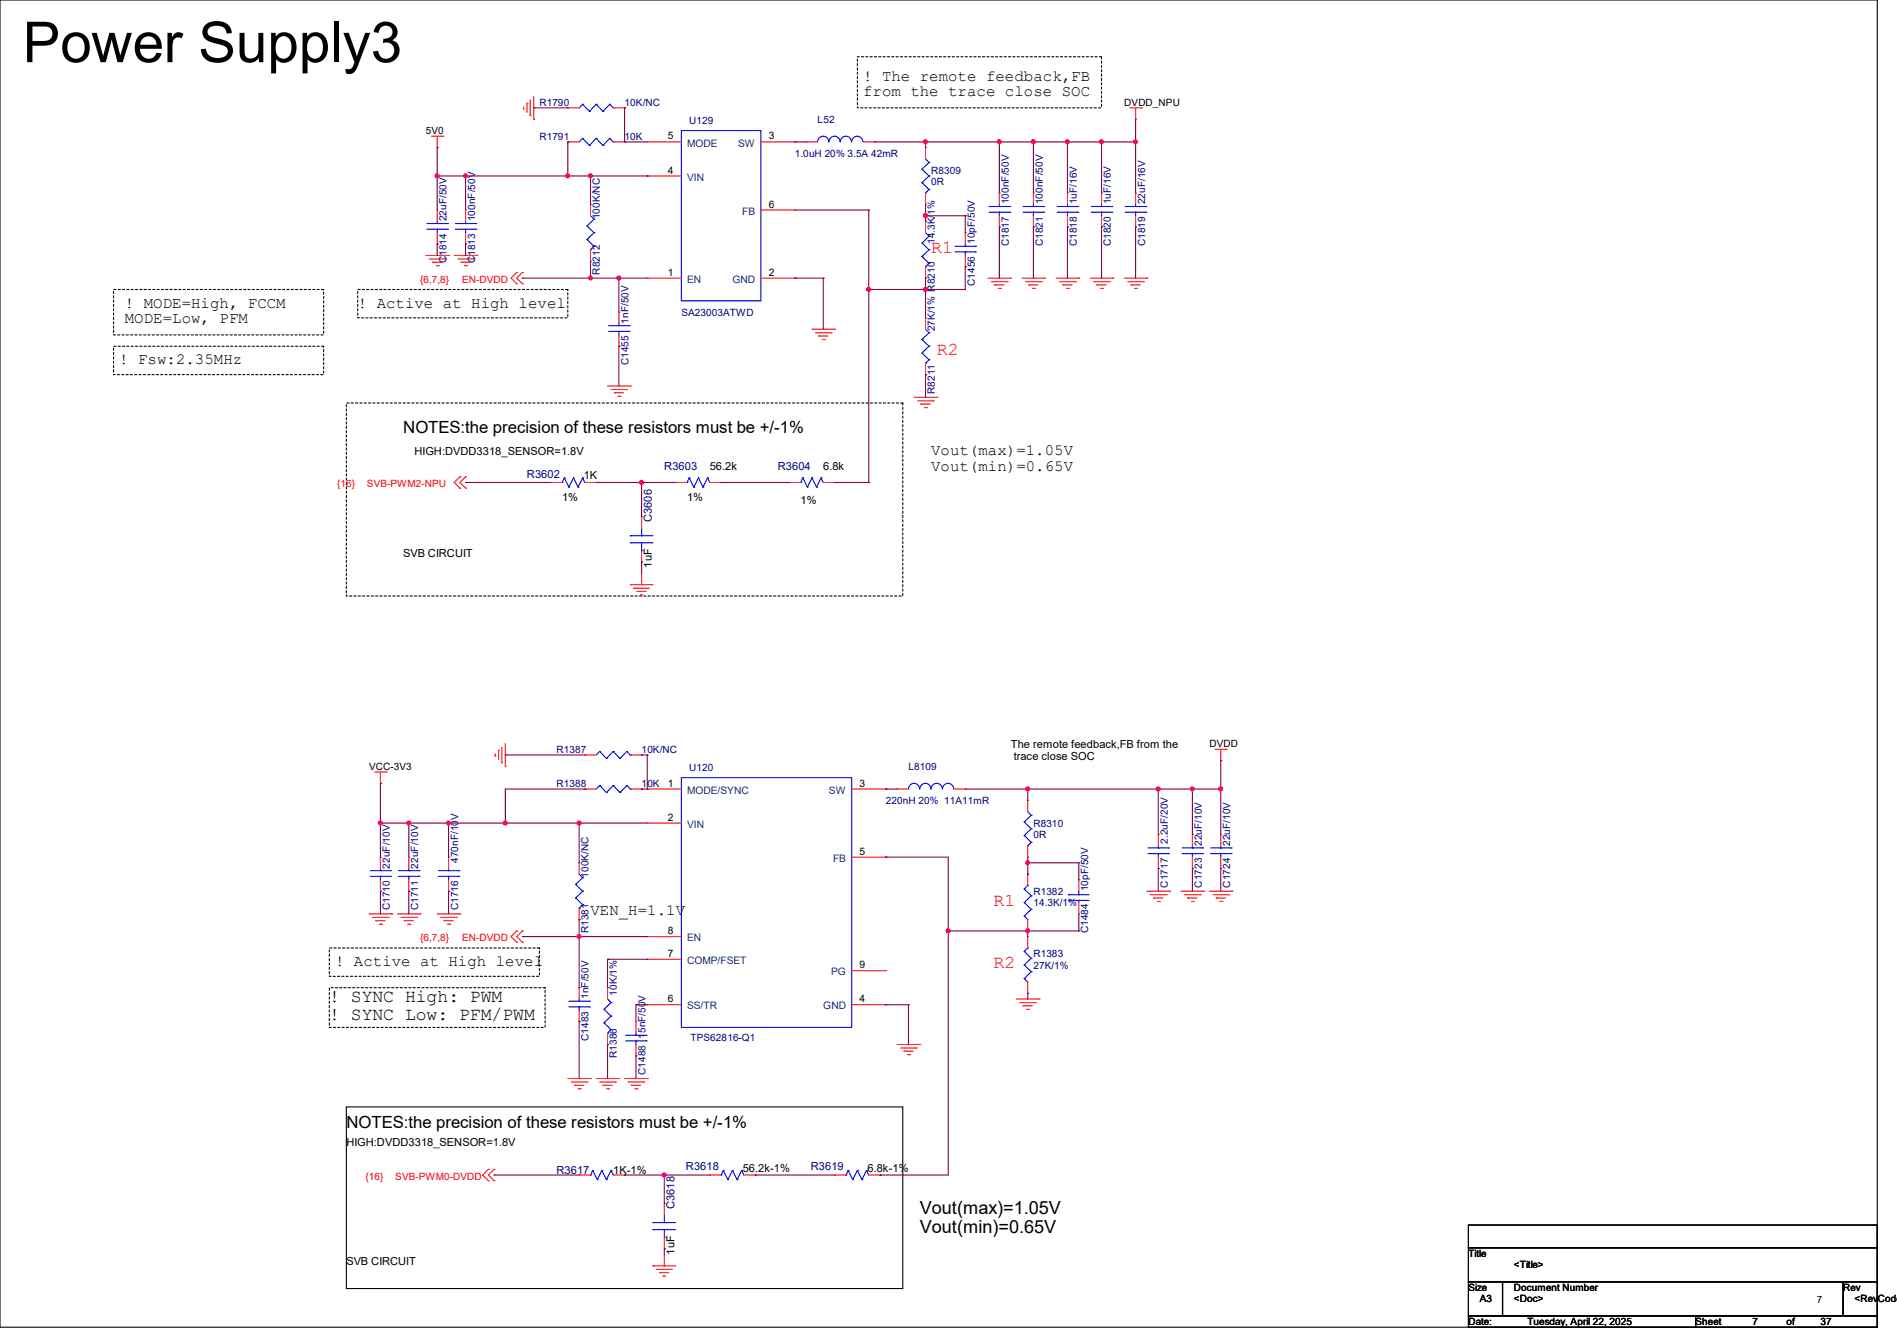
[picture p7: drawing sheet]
<svg xmlns="http://www.w3.org/2000/svg" width="297mm" height="210mm" viewBox="0 0 297 210" stroke-linecap="round" stroke-linejoin="round" font-family="sans-serif">
<path d="M0 0h293.9v207.9h-293.9zM54.2 173.4h87.2v28.4h-87.2zM229.9 191.9h64v3.5h-64zM229.9 195.4h64v5.3h-64zM229.9 200.7h5.3v5.4h-5.3zM229.9 206.1h35.6v1.8h-35.6zM235.2 200.7h53.4v5.4h-53.4zM265.5 206.1h28.4v1.8h-28.4zM288.6 200.7h5.3v5.4h-5.3z" fill="none" stroke="#000" stroke-width=".17"/>
<path d="M134.2 8.9h38.3v8h-38.3zM17.8 45.3h32.9v7.2h-32.9zM17.8 54.2h32.9v4.5h-32.9zM56 45.3h32.9v4.5h-32.9zM54.2 63.1h87.2v30.2h-87.2zM51.6 154.7h33.7v6.2h-33.7zM51.6 148.5h32.9v4.4h-32.9z" fill="none" stroke="#000" stroke-width=".17" stroke-dasharray=".3 .3"/>
<g fill="none" stroke="#f00" stroke-width=".17">
<path d="M82 17.1h.1M82 16.7v.4M82.5 16.2h.1M82.5 16.2v1.4M83 18.1h.1M83 15.7v2.4M83.6 18.7h.1M83.6 15.1v3.6M88.9 16.9h.1M88.9 16.9h1.8M96 16.9h1.8M97.8 16.9h.1"/>
<path d="M176.9 16.9h1.8M177.8 18.7h.1M177.8 16.9v1.8M178.7 16.9h.1M67.6 21.3h1.7M68.5 23.1h.1M68.5 32.9h.1M68.5 38.2h.1M68.5 21.3v1.8M68.5 32.9v1.8M68.5 36.4v1.8M69.3 21.3h.1"/>
<path d="M72.9 32.9h.1M72.9 38.2h.1M72.9 32.9v1.8M72.9 36.4v1.8M88.9 22.2h.1M88.9 22.2h1.8M92.5 32h.1M92.5 32v1.8M92.5 39.1v1.8M96 22.2h1.8M97.8 22.2h.1M101.3 27.6h.1"/>
<path d="M101.3 22.2h.1M101.3 22.2h5.4M101.3 27.6h5.4M119.1 22.2h5.4M119.1 32.9h5.4M124.5 22.2h.1M124.5 32.9h.1M126.2 22.2h.1M126.2 22.2h1.8M135.1 22.2h1.8M136.9 22.2h.1M144.9 34.7h.1"/>
<path d="M144.9 23.1h.1M144.9 32h.1M144.9 23.1v1.8M144.9 30.2v1.8M144.9 34.7v1.7M151.1 36.4h.1M151.1 36.4v1.8M156.5 30.2h.1M156.5 35.6h.1M156.5 30.2v1.8M156.5 33.8v1.8M161.8 30.2h.1"/>
<path d="M161.8 35.6h.1M161.8 30.2v1.8M161.8 33.8v1.8M167.1 30.2h.1M167.1 35.6h.1M167.1 30.2v1.8M167.1 33.8v1.8M172.5 30.2h.1M172.5 35.6h.1M172.5 30.2v1.8M172.5 33.8v1.8M177.8 30.2h.1"/>
<path d="M177.8 35.6h.1M177.8 30.2v1.8M177.8 33.8v1.8M66.7 40h3.5M67.2 40.6h2.5M67.7 41.1h.1M67.7 41.1h1.5M68.3 41.6h.3M68.6 41.6h.1M69.7 40.6h.1M70.2 40h.1M71.1 40h3.6"/>
<path d="M71.7 40.6h2.4M72.2 41.1h.1M72.2 41.1h1.4M72.7 41.6h.4M73.1 41.6h.1M74.1 40.6h.1M74.7 40h.1M80.9 42.7l-.9 .9 .9 .8M80.9 42.7h.1M80.9 44.4h.1M81.8 42.7h.1M81.8 44.4h.1"/>
<path d="M81.8 42.7l-.9 .9 .9 .8M92.5 40.9h.1M96.9 48.9h.1M96.9 54.2h.1M96.9 48.9v1.8M96.9 52.5v1.7M101.3 43.6h.1M101.3 43.6h5.4M119.1 43.6h5.4M124.5 43.6h.1M127.1 51.6h3.6M127.7 52.1h2.4"/>
<path d="M128.2 52.6h1.4M128.2 52.6h.1M128.7 53.2h.4M129.1 53.2h.1M130.1 52.1h.1M130.7 51.6h.1M144.9 43.6h.1M144.9 49.8h.1M144.9 58.7h.1M144.9 41.8v1.8M144.9 49.8v1.8M144.9 56.9v1.8"/>
<path d="M151.1 41.8h.1M151.1 40v1.8M154.7 43.6h3.5M155.2 44.1h2.5M155.7 44.6h1.5M155.7 44.6h.1M156.3 45.2h.3M156.6 45.2h.1M157.7 44.1h.1M158.2 43.6h.1M160 43.6h3.6M160.6 44.1h2.4"/>
<path d="M161.1 44.6h.1M161.1 44.6h1.4M161.6 45.2h.4M162 45.2h.1M163 44.1h.1M163.6 43.6h.1M165.4 43.6h3.5M165.9 44.1h2.5M166.4 44.6h1.5M166.4 44.6h.1M167 45.2h.3M167.3 45.2h.1"/>
<path d="M168.4 44.1h.1M168.9 43.6h.1M170.7 43.6h3.5M171.2 44.1h2.5M171.7 44.6h1.5M171.7 44.6h.1M172.3 45.2h.3M172.6 45.2h.1M173.7 44.1h.1M174.2 43.6h.1M176 43.6h3.6M176.6 44.1h2.4"/>
<path d="M177.1 44.6h1.4M177.1 44.6h.1M177.6 45.2h.4M178 45.2h.1M179 44.1h.1M179.6 43.6h.1M72 74.7l-.9 .9 .9 .9M72 74.7h.1M72 76.5h.1M72.9 74.7h.1M72.9 76.5h.1M72.9 74.7l-.9 .9 .9 .9"/>
<path d="M86.2 75.6h.1M86.2 75.6h1.8M91.6 75.6h1.7M93.3 75.6h.1M95.1 60.5h3.6M95.7 61h2.4M96.2 61.5h.1M96.2 61.5h1.4M96.7 62.1h.4M97.1 62.1h.1M98.1 61h.1M98.7 60.5h.1"/>
<path d="M105.8 75.6h1.8M105.8 75.6h.1M111.1 75.6h1.8M112.9 75.6h.1M123.6 75.6h.1M123.6 75.6h1.7M128.9 75.6h1.8M130.7 75.6h.1M143.1 62.2h3.6M143.7 62.8h2.4M144.2 63.3h1.4M144.2 63.3h.1"/>
<path d="M144.7 63.8h.4M145.1 63.8h.1M146.1 62.8h.1M146.7 62.2h.1M98.7 91.6h3.5M98.7 91.6h.1M99.2 92.1h2.5M99.2 92.1h.1M99.7 92.6h1.5M99.7 92.6h.1M100.3 93.2h.3M100.3 93.2h.1"/>
<path d="M100.5 91.6h.1M100.5 80.9h.1M100.5 88h.1M100.5 80.9v1.8M100.5 86.2v1.8M100.5 89.8v1.8M77.5 118.4h.1M77.5 118.1v.3M78.1 117.5h.1M78.1 117.5v1.5M78.6 119.5h.1M78.6 117v2.5"/>
<path d="M79.1 116.5v3.5M91.6 118.2h1.7M91.6 118.2h.1M98.7 118.2h1.8M100.5 118.2h.1M190.2 117.3h1.8M191.1 119.1h.1M191.1 117.3v1.8M192 117.3h.1M58.7 120.9h1.8M59.6 122.7h.1M59.6 134.2h.1"/>
<path d="M59.6 139.6h.1M59.6 120.9v1.8M59.6 134.2v1.8M59.6 137.8v1.8M60.5 120.9h.1M64 134.2h.1M64 139.6h.1M64 134.2v1.8M64 137.8v1.8M70.2 134.2h.1M70.2 139.6h.1M70.2 134.2v1.8"/>
<path d="M70.2 137.8v1.8M79.1 120h.1M90.7 135.1h.1M90.7 135.1v1.8M91.6 123.6h1.7M91.6 123.6h.1M98.7 123.6h1.8M100.5 123.6h.1M101.3 123.6h.1M101.3 128.9h.1M101.3 123.6h5.4M101.3 128.9h5.4"/>
<path d="M133.3 123.6h5.4M133.3 134.2h5.4M138.7 123.6h.1M138.7 134.2h.1M140.5 123.6h1.7M140.5 123.6h.1M149.4 123.6h1.7M151.1 123.6h.1M160.9 136.9h.1M160.9 125.3h.1M160.9 134.2h.1M160.9 125.3v1.8"/>
<path d="M160.9 132.5v1.7M160.9 136.9v1.8M168.9 137.8h.1M168.9 137.8v1.8M179.6 139.6h3.5M181.4 130.7h.1M181.4 136h.1M181.4 130.7v1.8M181.4 134.2v1.8M183.1 139.6h.1M184.9 139.6h3.6M186.7 130.7h.1"/>
<path d="M186.7 136h.1M186.7 130.7v1.8M186.7 134.2v1.8M188.5 139.6h.1M189.4 139.6h3.5M191.1 130.7h.1M191.1 136h.1M191.1 130.7v1.8M191.1 134.2v1.8M192.9 139.6h.1M57.8 143.1h3.5M58.3 143.7h2.5"/>
<path d="M58.8 144.2h.1M58.8 144.2h1.5M59.4 144.7h.3M59.7 144.7h.1M60.8 143.7h.1M61.3 143.1h.1M62.2 143.1h3.6M62.8 143.7h2.4M63.3 144.2h.1M63.3 144.2h1.4M63.8 144.7h.4M64.2 144.7h.1"/>
<path d="M65.2 143.7h.1M65.8 143.1h.1M68.5 143.1h3.5M69 143.7h2.5M69.5 144.2h1.5M69.5 144.2h.1M70.1 144.7h.3M70.4 144.7h.1M71.5 143.7h.1M72 143.1h.1M80.9 145.8l-.9 .9 .9 .9M80.9 145.8h.1"/>
<path d="M80.9 147.6h.1M81.8 145.8h.1M81.8 147.6h.1M81.8 145.8l-.9 .9 .9 .9M90.7 154.7h.1M90.7 144h.1M90.7 142.2v1.8M90.7 154.7v1.8M90.7 158.2v1.8M95.1 154.7h.1M95.1 154.7v1.8M101.3 157.4h.1"/>
<path d="M101.3 150.2h.1M101.3 146.7h.1M101.3 157.4h5.4M101.3 150.2h5.4M101.3 146.7h5.4M133.3 157.4h5.4M133.3 152h5.4M138.7 157.4h.1M138.7 152h.1M159.1 156.5h3.6M159.7 157h2.4M160.2 157.5h1.4"/>
<path d="M160.2 157.5h.1M160.7 158.1h.4M160.9 145.8h.1M160.9 155.6h.1M160.9 146.7h.1M160.9 144v1.8M160.9 146.7v1.8M160.9 153.8v1.8M161.1 158.1h.1M162.1 157h.1M162.7 156.5h.1M168.9 143.1h.1"/>
<path d="M168.9 141.4v1.7M180.1 140.1h2.5M180.6 140.6h.1M180.6 140.6h1.5M181.2 141.2h.3M181.5 141.2h.1M182.6 140.1h.1M185.5 140.1h2.4M186 140.6h1.4M186 140.6h.1M186.5 141.2h.4M186.9 141.2h.1"/>
<path d="M187.9 140.1h.1M189.9 140.1h2.5M190.4 140.6h1.5M190.4 140.6h.1M191 141.2h.3M191.3 141.2h.1M192.4 140.1h.1M88.9 168.9h3.6M89.5 169.5h2.4M90 170h.1M90 170h1.4M90.5 170.5h.3"/>
<path d="M90.7 160h.1M90.8 170.5h.1M91.9 169.5h.1M92.5 168.9h.1M93.3 168.9h3.6M93.9 169.5h2.5M94.4 170h.1M94.4 170h1.4M95 170.5h.3M95.1 163.6h.1M95.1 161.8v1.8M95.3 170.5h.1"/>
<path d="M96.4 169.5h.1M96.9 168.9h.1M97.8 168.9h3.5M98.3 169.5h2.5M98.8 170h1.5M98.8 170h.1M99.4 170.5h.3M99.6 160h.1M99.6 165.4h.1M99.6 160v1.8M99.6 163.6v1.8M99.7 170.5h.1"/>
<path d="M100.8 169.5h.1M101.3 168.9h.1M140.5 163.6h3.5M141 164.1h2.5M141.5 164.6h1.5M141.5 164.6h.1M142.1 165.2h.3M142.4 165.2h.1M143.5 164.1h.1M144 163.6h.1M76.5 183.1h.1M76.5 184.9h.1"/>
<path d="M76.5 183.1l-.9 .9 .9 .9M77.3 183.1l-.8 .9 .8 .9M77.3 183.1h.1M77.3 184.9h.1M90.7 184h.1M90.7 184h1.8M96 184h1.8M97.8 184h.1M102.2 198.2h.1M102.2 198.2h3.6M102.8 198.8h2.4M102.8 198.8h.1"/>
<path d="M103.3 199.3h.1M103.3 199.3h1.4M103.8 199.9h.4M103.8 199.9h.1M104 198.2h.1M104 188.5h.1M104 195.6h.1M104 188.5v1.7M104 193.8v1.8M104 196.5v1.7M111.1 184h.1M111.1 184h1.8"/>
<path d="M116.5 184h1.7M118.2 184h.1M130.7 184h.1M130.7 184h1.8M136 184h1.8M137.8 184h.1"/>
</g>
<g fill="none" stroke="#00f" stroke-width=".17">
<path d="M91.2 16.3h.1M91.2 16.3l1.1 1.1M91.2 16.3l-.5 .6M92.3 17.4h.1M93.3 16.3h.1M93.3 16.3l-1 1.1M93.3 16.3l1.1 1.1M94.4 17.4h.1M95.5 16.3h.1M95.5 16.3l-1.1 1.1M95.5 16.3l.5 .6M96 16.9h.1"/>
<path d="M66.8 35.9h3.3M66.8 35h3.3M68.5 35h.1M68.5 35.9h.1M68.5 34.7v.3M68.5 35.9v.5M70.1 35.9h.1M70.1 35h.1M71.3 35.9h3.2M71.3 35h3.2M72.9 35h.1M72.9 35.9h.1"/>
<path d="M72.9 34.7v.3M72.9 35.9v.5M74.5 35.9h.1M74.5 35h.1M91.2 21.7h.1M91.2 21.7l1.1 1.1M91.2 21.7l-.5 .5M91.9 35.4h.1M91.9 37.5h.1M91.9 35.4l1.1 1M91.9 37.5l1.1 1.1M92.3 22.8h.1"/>
<path d="M92.5 39.1h.1M92.5 33.8l.5 .5M93 34.3h.1M93 36.4h.1M93 38.6h.1M93 34.3l-1.1 1.1M93 36.4l-1.1 1.1M93 38.6l-.5 .5M93.3 21.7h.1M93.3 21.7l-1 1.1M93.3 21.7l1.1 1.1M94.4 22.8h.1"/>
<path d="M95.5 21.7h.1M95.5 21.7l-1.1 1.1M95.5 21.7l.5 .5M96 22.2h.1M106.7 20.4h12.4v26.7h-12.4zM128 22.2a.87 .87 0 0 1 .9-.9 .87 .87 0 0 1 .9 .9M129.8 22.2a.87 .87 0 0 1 .9-.9 .87 .87 0 0 1 .8 .9M131.6 22.2a.87 .87 0 0 1 .8-.9 .87 .87 0 0 1 .9 .9M133.3 22.2a.87 .87 0 0 1 .9-.9 .87 .87 0 0 1 .9 .9M144.4 38.1h.1M144.4 26.5h.1M144.4 28.6h.1"/>
<path d="M144.4 38.1l1.1 1M144.4 26.5l1.1 1.1M144.4 28.6l1.1 1.1M144.9 30.2h.1M144.9 36.4l.6 .6M144.9 24.9l.6 .5M145.5 37h.1M145.5 39.1h.1M145.5 25.4h.1M145.5 27.6h.1M145.5 29.7h.1M145.5 37l-1.1 1.1"/>
<path d="M145.5 39.1l-1.1 1.1M145.5 25.4l-1.1 1.1M145.5 27.6l-1.1 1M145.5 29.7l-.6 .5M149.5 39.5h3.2M149.5 38.6h3.2M151.1 38.6h.1M151.1 39.5h.1M151.1 38.2v.4M151.1 39.5v.5M152.7 39.5h.1M152.7 38.6h.1"/>
<path d="M154.9 33.2h3.2M154.9 32.3h3.2M156.5 32.3h.1M156.5 33.2h.1M156.5 32v.3M156.5 33.2v.6M158.1 33.2h.1M158.1 32.3h.1M160.2 33.2h3.2M160.2 32.3h3.2M161.8 32.3h.1M161.8 33.2h.1"/>
<path d="M161.8 32v.3M161.8 33.2v.6M163.4 33.2h.1M163.4 32.3h.1M165.5 33.2h3.2M165.5 32.3h3.2M167.1 32.3h.1M167.1 33.2h.1M167.1 32v.3M167.1 33.2v.6M168.7 33.2h.1M168.7 32.3h.1"/>
<path d="M170.9 33.2h3.2M170.9 32.3h3.2M172.5 32.3h.1M172.5 33.2h.1M172.5 32v.3M172.5 33.2v.6M174.1 33.2h.1M174.1 32.3h.1M176.2 33.2h3.2M176.2 32.3h3.2M177.8 32.3h.1M177.8 33.2h.1"/>
<path d="M177.8 32v.3M177.8 33.2v.6M179.4 33.2h.1M179.4 32.3h.1M95.3 51.9h3.2M95.3 51h3.2M96.9 51h.1M96.9 51.9h.1M96.9 50.7v.3M96.9 51.9v.6M98.5 51.9h.1M98.5 51h.1"/>
<path d="M144.4 40.2h.1M144.4 53.2h.1M144.4 55.3h.1M144.4 40.2l1.1 1M144.4 53.2l1.1 1M144.4 55.3l1.1 1M144.9 41.8h.1M144.9 56.9h.1M144.9 51.6l.6 .5M145.5 41.2h.1M145.5 52.1h.1M145.5 54.2h.1"/>
<path d="M145.5 56.3h.1M145.5 41.2l-.6 .6M145.5 52.1l-1.1 1.1M145.5 54.2l-1.1 1.1M145.5 56.3l-.6 .6M88 75.6h.1M88.3 74.8h.1M88.3 74.8l-.3 .8M88.3 74.8l.8 1.5M89.1 76.3h.1M89.8 74.8h.1M89.8 74.8l-.7 1.5"/>
<path d="M89.8 74.8l.7 1.5M90.5 76.3h.1M91.2 74.8h.1M91.2 74.8l-.7 1.5M91.2 74.8l.4 .8M107.6 75.6h.1M107.9 74.8l.7 1.5M107.9 74.8h.1M107.9 74.8l-.3 .8M108.6 76.3h.1M109.3 74.8h.1M109.3 74.8l-.7 1.5"/>
<path d="M109.3 74.8l.8 1.5M110.1 76.3h.1M110.8 74.8l.3 .8M110.8 74.8h.1M110.8 74.8l-.7 1.5M125.3 75.6h.1M125.7 74.8h.1M125.7 74.8l-.4 .8M125.7 74.8l.7 1.5M126.4 76.3h.1M127.1 74.8h.1M127.1 74.8l-.7 1.5"/>
<path d="M127.1 74.8l.7 1.5M127.8 76.3h.1M128.6 74.8h.1M128.6 74.8l-.8 1.5M128.6 74.8l.3 .8M98.7 83.9h3.5M98.7 85h3.5M98.7 83.9h.1M98.7 85h.1M100.5 83.9h.1M100.5 86.2h.1M100.5 82.7v1.2"/>
<path d="M100.5 85v1.2M93.9 117.7l-.6 .5M93.9 117.7h.1M93.9 117.7l1.1 1.1M95 118.8h.1M96 117.7h.1M96 117.7l1.1 1.1M96 117.7l-1 1.1M97.1 118.8h.1M98.1 117.7h.1M98.1 117.7l-1 1.1M98.1 117.7l.6 .5"/>
<path d="M98.7 118.2h.1M58 137.2h3.2M58 136.4h3.2M59.6 136.4h.1M59.6 137.2h.1M59.6 136v.4M59.6 137.2v.6M61.2 137.2h.1M61.2 136.4h.1M62.4 137.2h3.2M62.4 136.4h3.2M64 136.4h.1"/>
<path d="M64 137.2h.1M64 136v.4M64 137.2v.6M65.6 137.2h.1M65.6 136.4h.1M68.6 137.2h3.2M68.6 136.4h3.2M70.2 136.4h.1M70.2 137.2h.1M70.2 136v.4M70.2 137.2v.6M71.8 137.2h.1"/>
<path d="M71.8 136.4h.1M90.1 138.5h.1M90.1 138.5l1.1 1.1M90.7 136.9l.5 .6M91.2 137.5h.1M91.2 139.6h.1M91.2 137.5l-1.1 1M91.2 139.6l-1.1 1M93.9 123l-.6 .6M93.9 123h.1M93.9 123l1.1 1.1M95 124.1h.1"/>
<path d="M96 123h.1M96 123l1.1 1.1M96 123l-1 1.1M97.1 124.1h.1M98.1 123h.1M98.1 123l-1 1.1M98.1 123l.6 .6M98.7 123.6h.1M106.7 121.8h26.6v39.1h-26.6zM144 123.6a.87 .87 0 0 0-.9-.9 .87 .87 0 0 0-.9 .9M145.8 123.6a.87 .87 0 0 0-.9-.9 .87 .87 0 0 0-.9 .9M146.7 122.7a.87 .87 0 0 0-.9 .9"/>
<path d="M146.7 122.7a.87 .87 0 0 1 .8 .9M149.3 123.6a.87 .87 0 0 0-.9-.9 .87 .87 0 0 0-.8 .9M160.4 139.2l1.1 1.1M160.4 139.2h.1M160.4 128.7h.1M160.4 130.9h.1M160.4 128.7l1.1 1.1M160.4 130.9l1.1 1M160.9 138.7h.1M160.9 132.5h.1M160.9 127.1l.6 .6M160.9 138.7l-.5 .5"/>
<path d="M161.5 127.7h.1M161.5 129.8h.1M161.5 131.9h.1M161.5 127.7l-1.1 1M161.5 129.8l-1.1 1.1M161.5 131.9l-.6 .6M168.9 139.6v.5M179.7 133.7h3.3M179.7 132.8h3.3M181.4 132.8h.1M181.4 133.7h.1M181.4 132.5v.3"/>
<path d="M181.4 133.7v.5M183 133.7h.1M183 132.8h.1M185.1 133.7h3.2M185.1 132.8h3.2M186.7 132.8h.1M186.7 133.7h.1M186.7 132.5v.3M186.7 133.7v.5M188.3 133.7h.1M188.3 132.8h.1M189.5 133.7h3.2"/>
<path d="M189.5 132.8h3.2M191.1 132.8h.1M191.1 133.7h.1M191.1 132.5v.3M191.1 133.7v.5M192.7 133.7h.1M192.7 132.8h.1M89.1 157.7h3.2M89.1 156.8h3.2M90.1 140.6h.1M90.1 140.6l1.1 1.1M90.7 156.8h.1"/>
<path d="M90.7 157.7h.1M90.7 142.2h.1M90.7 156.5v.3M90.7 157.7v.5M91.2 141.7h.1M91.2 141.7l-.5 .5M92.3 157.7h.1M92.3 156.8h.1M94.6 158.1h.1M94.6 158.1l1.1 1M95.1 156.5l.6 .5M95.7 157h.1"/>
<path d="M95.7 159.1h.1M95.7 157l-1.1 1.1M95.7 159.1l-1.1 1.1M160.4 141.4l1.1 1M160.4 151.1l1.1 1.1M160.4 149l1.1 1.1M160.4 143.5l.5 .5M160.4 153.2l.5 .6M160.4 143.5h.1M160.4 141.4h.1M160.4 153.2h.1M160.4 151.1h.1"/>
<path d="M160.4 149h.1M160.9 148.5h.1M160.9 148.5l-.5 .5M161.5 142.4h.1M161.5 140.3h.1M161.5 152.2h.1M161.5 150.1h.1M161.5 142.4l-1.1 1.1M161.5 140.3l-1.1 1.1M161.5 152.2l-1.1 1M161.5 150.1l-1.1 1M167.3 140.1h3.2"/>
<path d="M167.3 141h3.2M167.3 140.1h.1M167.3 141h.1M168.9 141h.1M168.9 140.1h.1M168.9 141v.4M94.6 160.2h.1M94.6 160.2l1.1 1M95.1 161.8h.1M95.7 161.2h.1M95.7 161.2l-.6 .6M98 163h3.2"/>
<path d="M98 162.1h3.2M99.6 162.1h.1M99.6 163h.1M99.6 161.8v.3M99.6 163v.6M101.2 163h.1M101.2 162.1h.1M92.5 184h.1M92.8 183.3h.1M92.8 183.3l-.3 .7M92.8 183.3l.7 1.4M93.5 184.7h.1"/>
<path d="M94.2 183.3h.1M94.2 183.3l-.7 1.4M94.2 183.3l.8 1.4M95 184.7h.1M95.7 183.3l.3 .7M95.7 183.3h.1M95.7 183.3l-.7 1.4M102.2 191.5h.1M102.2 192.6h.1M102.2 191.5h3.6M102.2 192.6h3.6M104 191.5h.1"/>
<path d="M104 193.8h.1M104 190.2v1.3M104 192.6v1.2M112.9 184h.1M113.2 183.3h.1M113.2 183.3l-.3 .7M113.2 183.3l.8 1.4M114 184.7h.1M114.7 183.3l.7 1.4M114.7 183.3h.1M114.7 183.3l-.7 1.4M115.4 184.7h.1"/>
<path d="M116.1 183.3l.4 .7M116.1 183.3h.1M116.1 183.3l-.7 1.4M132.5 184h.1M132.8 183.3h.1M132.8 183.3l-.3 .7M132.8 183.3l.7 1.4M133.5 184.7h.1M134.2 183.3h.1M134.2 183.3l-.7 1.4M134.2 183.3l.8 1.4M135 184.7h.1"/>
<path d="M135.7 183.3h.1M135.7 183.3l-.7 1.4M135.7 183.3l.3 .7"/>
</g>
<g fill="none" stroke="#800040" stroke-width=".17">
<path d="M83.6 16.9h5.3M83.6 16.9h.1M97.8 16.9h.1M97.8 16.9v5.3M177.8 18.7v11.5M68.5 23.1h.1M68.5 38.2h.1M68.5 27.6h.1M68.5 27.6h32.8M68.5 23.1v9.8M68.5 38.2v1.8M72.9 38.2h.1"/>
<path d="M72.9 27.6h.1M72.9 27.6v5.3M72.9 38.2v1.8M88.9 22.2h.1M88.9 22.2v5.4M92.5 27.6h.1M92.5 27.6v4.4M97.8 22.2h3.5M97.8 22.2h.1M101.3 27.6h.1M124.5 22.2h.1M124.5 32.9h11.5"/>
<path d="M124.5 22.2h1.7M136 32.9h.1M136 32.9v42.7M136.9 22.2h40.9M144.9 22.2h.1M144.9 33.8h.1M144.9 34.7h.1M144.9 22.2v.9M144.9 32v2.7M144.9 33.8h6.2M151.1 33.8h.1M151.1 33.8v2.6"/>
<path d="M156.5 22.2h.1M156.5 35.6h.1M156.5 22.2v8M156.5 35.6v8M161.8 22.2h.1M161.8 35.6h.1M161.8 22.2v8M161.8 35.6v8M167.1 22.2h.1M167.1 35.6h.1M167.1 22.2v8M167.1 35.6v8"/>
<path d="M172.5 22.2h.1M172.5 35.6h.1M172.5 22.2v8M172.5 35.6v8M177.8 22.2h.1M177.8 35.6h.1M177.8 35.6v8M81.8 43.6h.1M81.8 43.6h19.5M92.5 43.6h.1M92.5 40.9v2.7M96.9 43.6h.1"/>
<path d="M96.9 54.2h.1M96.9 43.6v5.3M96.9 54.2v6.3M124.5 43.6h.1M124.5 43.6h4.4M128.9 43.6h.1M128.9 43.6v8M136 45.3h.1M144.9 43.6h.1M144.9 58.7h.1M144.9 45.3h.1M144.9 43.6v6.2"/>
<path d="M144.9 58.7v3.5M151.1 41.8h.1M151.1 41.8v3.5h-15.1M72.9 75.6h.1M72.9 75.6h13.3M93.3 75.6h.1M93.3 75.6h12.5M100.5 75.6h.1M100.5 75.6v5.3M112.9 75.6h10.7M112.9 75.6h.1M130.7 75.6h5.3"/>
<path d="M136 75.6h.1M100.5 88h.1M100.5 88v1.8M79.1 118.2h12.5M79.1 118.2h.1M100.5 118.2h.8M100.5 118.2h.1M101.3 118.2h.1M101.3 118.2v5.4h-.8M191.1 119.1h.1M191.1 119.1v11.6M59.6 128.9h.1"/>
<path d="M59.6 139.6h.1M59.6 122.7h.1M59.6 122.7v11.5M59.6 139.6v3.5M59.6 128.9h41.7M64 128.9h.1M64 139.6h.1M64 128.9v5.3M64 139.6v3.5M70.2 128.9h.1M70.2 139.6h.1M70.2 128.9v5.3"/>
<path d="M70.2 139.6v3.5M79.1 128.9h.1M90.7 128.9h.1M90.7 128.9v6.2M91.6 123.6h.1M91.6 123.6h-12.5v5.3M100.5 123.6h.1M138.7 134.2h.1M138.7 123.6h.1M138.7 134.2h9.8v49.8h-10.7M138.7 123.6h1.8M151.1 123.6h40"/>
<path d="M160.9 123.6h.1M160.9 135.1h.1M160.9 136.9h.1M160.9 123.6v1.7M160.9 134.2v2.7M160.9 135.1h8M168.9 135.1h.1M168.9 135.1v2.7M181.4 123.6h.1M181.4 136h.1M181.4 123.6v7.1M181.4 136v3.6"/>
<path d="M186.7 123.6h.1M186.7 136h.1M186.7 123.6v7.1M186.7 136v3.6M191.1 123.6h.1M191.1 136h.1M191.1 136v3.6M81.8 146.7h.1M81.8 146.7h19.5M90.7 146.7h.1M90.7 144h.1M90.7 144v10.7"/>
<path d="M95.1 150.2h.1M95.1 150.2v4.5M95.1 150.2h6.2M99.6 157.4h.1M99.6 157.4v2.6M99.6 157.4h1.7M138.7 157.4h3.5M138.7 157.4h.1M142.2 157.4h.1M142.2 157.4v6.2M148.5 145.8h20.4M148.5 145.8h.1"/>
<path d="M160.9 145.8h.1M160.9 155.6h.1M160.9 145.8v.9M160.9 155.6v.9M168.9 145.8h.1M168.9 143.1v2.7M90.7 160h.1M90.7 160v8.9M95.1 163.6h.1M95.1 163.6v5.3M99.6 165.4h.1M99.6 165.4v3.5"/>
<path d="M77.3 184h.1M77.3 184h13.4M97.8 184h13.3M97.8 184h.1M104 184h.1M104 195.6h.1M104 184v4.5M104 195.6v.9M118.2 184h12.5M118.2 184h.1M137.8 184h.1"/>
</g>
<g fill="#f0f" stroke="#f0f" stroke-width=".17">
<circle cx="104" cy="184" r=".32"/>
<circle cx="100.4" cy="75.5" r=".32"/>
<circle cx="181.3" cy="123.5" r=".32"/>
<circle cx="186.7" cy="123.5" r=".32"/>
<circle cx="191.1" cy="123.5" r=".32"/>
<circle cx="59.5" cy="128.9" r=".32"/>
<circle cx="64" cy="128.9" r=".32"/>
<circle cx="70.2" cy="128.9" r=".32"/>
<circle cx="79.1" cy="128.9" r=".32"/>
<circle cx="160.9" cy="145.8" r=".32"/>
<circle cx="90.7" cy="146.7" r=".32"/>
<circle cx="90.7" cy="128.9" r=".32"/>
<circle cx="167.1" cy="22.2" r=".32"/>
<circle cx="177.8" cy="22.2" r=".32"/>
<circle cx="172.4" cy="22.2" r=".32"/>
<circle cx="161.8" cy="22.2" r=".32"/>
<circle cx="92.4" cy="43.5" r=".32"/>
<circle cx="96.9" cy="43.5" r=".32"/>
<circle cx="92.4" cy="27.5" r=".32"/>
<circle cx="68.4" cy="27.5" r=".32"/>
<circle cx="88.9" cy="27.5" r=".32"/>
<circle cx="72.9" cy="27.5" r=".32"/>
<circle cx="144.9" cy="22.2" r=".32"/>
<circle cx="156.4" cy="22.2" r=".32"/>
<circle cx="144.9" cy="45.3" r=".32"/>
<circle cx="136" cy="45.3" r=".32"/>
<circle cx="144.9" cy="33.8" r=".32"/>
<circle cx="148.4" cy="145.8" r=".32"/>
<circle cx="160.9" cy="123.5" r=".32"/>
<circle cx="160.9" cy="135.1" r=".32"/>
</g>
<text font-size="8.8" x="3.6" y="9.7">Power Supply3</text>
<g font-size="2.8" fill="#f00">
<text x="145.8" y="39.6">R1</text>
<text x="146.7" y="55.6">R2</text>
<text x="155.6" y="141.8">R1</text>
<text x="155.6" y="151.6">R2</text>
</g>
<g font-size="2.8">
<text x="51.6" y="156.9">! SYNC High: PWM</text>
<text x="51.6" y="159.8">! SYNC Low: PFM/PWM</text>
<text x="144" y="190.1">Vout(max)=1.05V</text>
<text x="144" y="193">Vout(min)=0.65V</text>
</g>
<g font-size="2.6">
<text x="63.1" y="67.8">NOTES:the precision of these resistors must be +/-1%</text>
<text x="54.2" y="176.6">NOTES:the precision of these resistors must be +/-1%</text>
</g>
<g font-size="2.5">
<text x="135.1" y="12.6">! The remote feedback,FB</text>
<text x="135.1" y="15.1">from the trace close SOC</text>
<text x="19.6" y="48.2">! MODE=High, FCCM</text>
<text x="19.6" y="50.6">MODE=Low, PFM</text>
<text x="56" y="48.2">! Active at High level</text>
<text x="18.7" y="57.1">! Fsw:2.35MHz</text>
<text x="145.8" y="71.3">Vout(max)=1.05V</text>
<text x="145.8" y="73.7">Vout(min)=0.65V</text>
<text x="92.5" y="143.3">VEN_H=1.1V</text>
<text x="52.5" y="151.3">! Active at High level</text>
</g>
<g font-size="1.7">
<text x="64.9" y="71.3">HIGH:DVDD3318_SENSOR=1.8V</text>
<text x="91.4" y="75.1">1K</text>
<text x="111.1" y="73.6">56.2k</text>
<text x="128.9" y="73.6">6.8k</text>
<text x="88" y="78.4">1%</text>
<text x="107.6" y="78.4">1%</text>
<text x="125.3" y="79">1%</text>
<text x="63.1" y="87.3">SVB CIRCUIT</text>
<text x="102.1" y="88.9" transform="rotate(-90 102.1 88.9)">1uF</text>
<text x="158.2" y="117.2">The remote feedback,FB from the</text>
<text x="158.7" y="119">trace close SOC</text>
<text x="54.2" y="179.4">HIGH:DVDD3318_SENSOR=1.8V</text>
<text x="96" y="183.9">1K-1%</text>
<text x="116.3" y="183.5">56.2k-1%</text>
<text x="135.8" y="183.5">6.8k-1%</text>
<text x="105.6" y="196.5" transform="rotate(-90 105.6 196.5)">1uF</text>
<text x="54.2" y="198.1">SVB CIRCUIT</text>
</g>
<g font-size="1.7" fill="#000080">
<text x="82.5" y="74.8">R3602</text>
<text x="104" y="73.6">R3603</text>
<text x="121.8" y="73.6">R3604</text>
<text x="102.1" y="81.8" transform="rotate(-90 102.1 81.8)">C3606</text>
<text x="87.1" y="183.9">R3617</text>
<text x="107.4" y="183.3">R3618</text>
<text x="127" y="183.3">R3619</text>
<text x="105.6" y="189.4" transform="rotate(-90 105.6 189.4)">C3618</text>
</g>
<g font-size="1.6" fill="#000080">
<text x="84.5" y="16.6">R1790</text>
<text x="97.8" y="16.6">10K/NC</text>
<text x="84.5" y="21.9">R1791</text>
<text x="97.8" y="21.9">10K</text>
<text x="107.9" y="19.4">U129</text>
<text x="128" y="19.2">L52</text>
<text x="124.5" y="24.6">1.0uH 20% 3.5A 42mR</text>
<text x="145.8" y="27.2">R8309</text>
<text x="145.8" y="29">0R</text>
<text x="69.9" y="34.7" transform="rotate(-90 69.9 34.7)">22uF/50V</text>
<text x="74.4" y="34.7" transform="rotate(-90 74.4 34.7)">100nF/50V</text>
<text x="93.9" y="34.3" transform="rotate(-90 93.9 34.3)">100K/NC</text>
<text x="157.9" y="32" transform="rotate(-90 157.9 32)">100nF/50V</text>
<text x="163.3" y="32" transform="rotate(-90 163.3 32)">100nF/50V</text>
<text x="168.6" y="32" transform="rotate(-90 168.6 32)">1uF/16V</text>
<text x="173.9" y="32" transform="rotate(-90 173.9 32)">1uF/16V</text>
<text x="179.3" y="32" transform="rotate(-90 179.3 32)">22uF/16V</text>
<text x="69.9" y="41.2" transform="rotate(-90 69.9 41.2)">C1814</text>
<text x="74.4" y="41.2" transform="rotate(-90 74.4 41.2)">C1813</text>
<text x="146.4" y="38.2" transform="rotate(-90 146.4 38.2)">14.3K/1%</text>
<text x="152.6" y="38.2" transform="rotate(-90 152.6 38.2)">10pF/50V</text>
<text x="157.9" y="38.6" transform="rotate(-90 157.9 38.6)">C1817</text>
<text x="163.3" y="38.6" transform="rotate(-90 163.3 38.6)">C1821</text>
<text x="168.6" y="38.6" transform="rotate(-90 168.6 38.6)">C1818</text>
<text x="173.9" y="38.6" transform="rotate(-90 173.9 38.6)">C1820</text>
<text x="179.3" y="38.6" transform="rotate(-90 179.3 38.6)">C1819</text>
<text x="93.9" y="43" transform="rotate(-90 93.9 43)">R8212</text>
<text x="152.6" y="44.8" transform="rotate(-90 152.6 44.8)">C1456</text>
<text x="98.4" y="50.7" transform="rotate(-90 98.4 50.7)">1nF/50V</text>
<text x="106.7" y="49.4">SA23003ATWD</text>
<text x="146.4" y="51.9" transform="rotate(-90 146.4 51.9)">27K/1% R8210</text>
<text x="98.4" y="57.2" transform="rotate(-90 98.4 57.2)">C1455</text>
<text x="146.4" y="61.7" transform="rotate(-90 146.4 61.7)">R8211</text>
<text x="87.1" y="117.9">R1387</text>
<text x="100.5" y="117.9">10K/NC</text>
<text x="87.1" y="123.2">R1388</text>
<text x="100.5" y="123.2">10K</text>
<text x="107.9" y="120.7">U120</text>
<text x="138.7" y="125.9">220nH 20% 11A11mR</text>
<text x="142.2" y="120.6">L8109</text>
<text x="161.8" y="129.5">R8310</text>
<text x="161.8" y="131.2">0R</text>
<text x="61" y="136" transform="rotate(-90 61 136)">22uF/10V</text>
<text x="65.5" y="136" transform="rotate(-90 65.5 136)">22uF/10V</text>
<text x="71.7" y="135.1" transform="rotate(-90 71.7 135.1)">470nF/10V</text>
<text x="92.2" y="137.5" transform="rotate(-90 92.2 137.5)">100K/NC</text>
<text x="182.8" y="132.1" transform="rotate(-90 182.8 132.1)">2.2uF/20V</text>
<text x="188.2" y="132.5" transform="rotate(-90 188.2 132.5)">22uF/10V</text>
<text x="192.6" y="132.5" transform="rotate(-90 192.6 132.5)">22uF/10V</text>
<text x="61" y="142.6" transform="rotate(-90 61 142.6)">C1710</text>
<text x="65.5" y="142.6" transform="rotate(-90 65.5 142.6)">C1711</text>
<text x="71.7" y="142.6" transform="rotate(-90 71.7 142.6)">C1716</text>
<text x="161.8" y="140.1">R1382</text>
<text x="161.8" y="141.9">14.3K/1%</text>
<text x="170.4" y="139.6" transform="rotate(-90 170.4 139.6)">10pF/50V</text>
<text x="182.8" y="139" transform="rotate(-90 182.8 139)">C1717</text>
<text x="188.2" y="139" transform="rotate(-90 188.2 139)">C1723</text>
<text x="192.6" y="139" transform="rotate(-90 192.6 139)">C1724</text>
<text x="92.2" y="146.1" transform="rotate(-90 92.2 146.1)">R1381</text>
<text x="161.8" y="149.9">R1383</text>
<text x="170.4" y="146.1" transform="rotate(-90 170.4 146.1)">C1484</text>
<text x="96.6" y="155.9" transform="rotate(-90 96.6 155.9)">10K/1%</text>
<text x="161.8" y="151.7">27K/1%</text>
<text x="92.2" y="156.5" transform="rotate(-90 92.2 156.5)">1nF/50V</text>
<text x="92.2" y="163" transform="rotate(-90 92.2 163)">C1483</text>
<text x="96.6" y="165.7" transform="rotate(-90 96.6 165.7)">R1386</text>
<text x="108.1" y="163.1">TPS62816-Q1</text>
<text x="101" y="168.4" transform="rotate(-90 101 168.4)">C1488 15nF/50V</text>
</g>
<g font-size="1.6">
<text x="176" y="16.6">DVDD_NPU</text>
<text x="66.7" y="21">5V0</text>
<text x="104.6" y="21.8">5</text>
<text x="120.4" y="21.8">3</text>
<text x="104.6" y="27.2">4</text>
<text x="120.4" y="32.5">6</text>
<text x="104.6" y="43.2">1</text>
<text x="120.4" y="43.2">2</text>
<text x="189.4" y="117">DVDD</text>
<text x="57.8" y="120.6">VCC-3V3</text>
<text x="104.6" y="123.2">1</text>
<text x="134.6" y="123.2">3</text>
<text x="104.6" y="128.5">2</text>
<text x="134.6" y="133.9">5</text>
<text x="104.6" y="149.9">7</text>
<text x="104.6" y="146.3">8</text>
<text x="134.6" y="151.6">9</text>
<text x="104.6" y="157">6</text>
<text x="134.6" y="157">4</text>
<text x="229.9" y="196.8">Title</text>
<text x="229.9" y="202.2">Size</text>
<text x="231.7" y="204">A3</text>
<text x="237" y="202.2">Document Number</text>
<text x="237" y="204">&lt;Doc&gt;</text>
<text x="237" y="198.6">&lt;Title&gt;</text>
<text x="288.6" y="202.2">Rev</text>
<text x="290.4" y="204">&lt;RevCode&gt;</text>
<text x="229.9" y="207.5">Date:</text>
<text x="239.1" y="207.5">Tuesday, April 22, 2025</text>
<text x="265.5" y="207.5">Sheet</text>
<text x="274.4" y="207.5">7</text>
<text x="279.7" y="207.5">of</text>
<text x="284.5" y="204.1">7</text>
<text x="285" y="207.5">37</text>
</g>
<g font-size="1.6" fill="#004080">
<text x="107.6" y="22.9">MODE</text>
<text x="115.6" y="22.9">SW</text>
<text x="107.6" y="28.3">VIN</text>
<text x="116.2" y="33.6">FB</text>
<text x="107.6" y="44.3">EN</text>
<text x="114.7" y="44.3">GND</text>
<text x="107.6" y="124.3">MODE/SYNC</text>
<text x="129.8" y="124.3">SW</text>
<text x="107.6" y="129.6">VIN</text>
<text x="130.4" y="135">FB</text>
<text x="107.6" y="147.4">EN</text>
<text x="107.6" y="151">COMP/FSET</text>
<text x="130.1" y="152.7">PG</text>
<text x="107.6" y="158.1">SS/TR</text>
<text x="128.9" y="158.1">GND</text>
</g>
<g font-size="1.6" fill="#f00">
<text x="65.8" y="44.3">{6,7,8}</text>
<text x="72.3" y="44.3">EN-DVDD</text>
<text x="52.8" y="76.3">{16}</text>
<text x="57.4" y="76.3">SVB-PWM2-NPU</text>
<text x="65.8" y="147.4">{6,7,8}</text>
<text x="72.3" y="147.4">EN-DVDD</text>
<text x="57.2" y="184.7">{16}</text>
<text x="61.9" y="184.7">SVB-PWM0-DVDD</text>
</g>
</svg>
